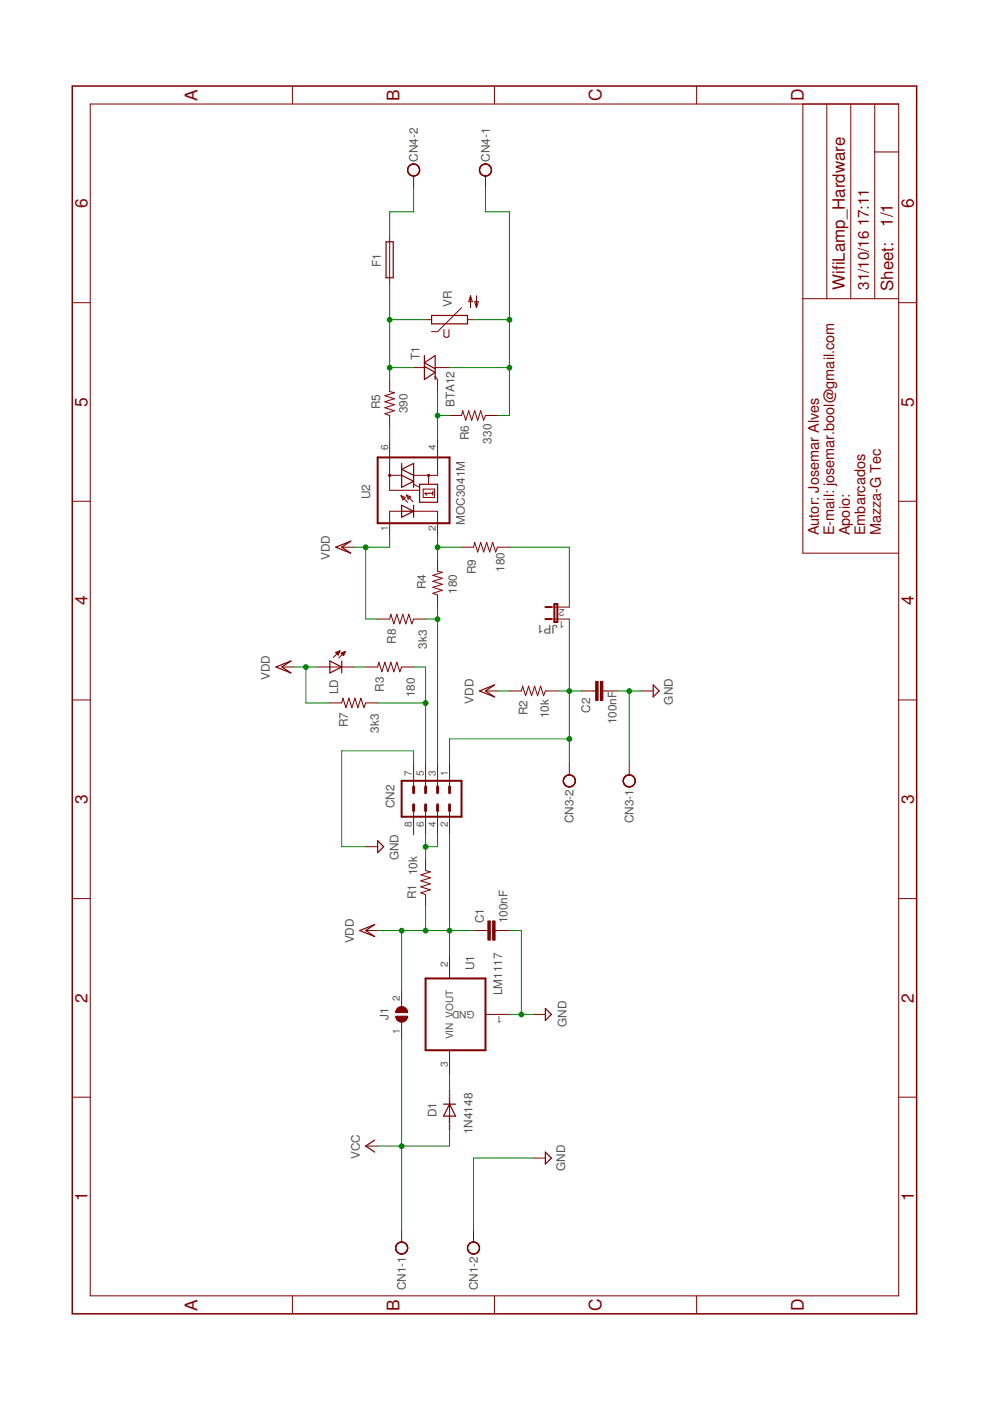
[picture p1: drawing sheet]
<svg xmlns="http://www.w3.org/2000/svg" width="210mm" height="297mm" viewBox="0 0 210 297" stroke-linecap="round" stroke-linejoin="round" font-family="sans-serif">
<g fill="none" stroke="#800000" stroke-width=".21">
<path d="M62 18.2v3.9M104.8 18.2v3.9M147.7 18.2v3.9M19.1 22.1h171.4v252.6h-171.4zM87.7 37.3v2.5M102.9 37.3v2.5M170.2 22.1v95.2h20.3M175.3 22.1v41.2M180.4 22.1v41.2M185.5 32.2h5M185.5 22.1v41.2M82.6 50v10.2"/>
<path d="M15.3 64.2h3.8M87.7 77.9h2.5M90.2 67.8h1.3M92.3 79.8l.5 .7v2.5M92.3 77.9h3M94.1 69.9v1.3l.3 .3h.5l.3-.3v-1.3M97.9 65.2l-5.1 5.1h-1.3M99.1 67.8h1.3M99.8 62.7l.3 1.3h-.7zM99.8 62.7v2.5M100.6 64h.8l-.4 1.2zM101 62.7v2.5"/>
<path d="M170.2 63.3h20.3M190.5 64.2h3.9M82.6 80.5v2.5l1 .3-2 .6 2 .6-2 .7 2 .6-2 .6 2 .7-2 .6 1 .4v2.5M82.6 93.2v10.7h6.4M92.8 93.2v7.6h-5.1M95.3 88.1h2.6l.2-1 .6 2 .7-2 .6 2 .6-2 .7 2 .6-2 .7 2 .3-1h2.6M15.3 106.3h3.8M72.5 116h2.5M82.6 100.8h2.6M85 105.1l.9 .4-.5 .5zM85 105.1l1.4 1.4M85.2 108.4h-2.6v5.1"/>
<path d="M86.2 105l1.4 1.4M86.2 105l.9 .3-.5 .6zM87.7 102.7l1.3 .6M87.7 108.4h5.1v5.1M89.7 103.7h2.4v1.8h-2.4zM90.9 100.8v1.9M92.8 118.6v2.5l1 .2-2 .7 2 .6-2 .7 2 .6-2 .6 2 .7-2 .6 1 .4v2.5M97.9 116h2.5l.2-1 .7 2 .6-2 .7 2 .6-2 .6 2 .7-2 .6 2 .4-1h2.5M190.5 106.3h3.9M71.2 138.4l.5 .5M71.2 138.4h.1M71.3 138.3v.2"/>
<path d="M71.4 138.3v.3M71.6 138.2v.5M71.7 138.2v.7M71.8 138.1v.5M71.9 138v.3M72.1 138v.1M72.1 138l-1.4 1.4M72.1 138l-.9 .4M72.1 138l-.4 .9M72.3 138.5l.9-.4-.4 .9zM72.4 138.5v.1M72.5 138.4v.3"/>
<path d="M72.6 138.4v.4M72.8 138.3v.6M72.9 138.3v.6M73 138.2v.4M73.1 138.2v.1M73.2 138.1l-1.4 1.4M80.1 131.3h2.5l.3-1.1 .6 2.1 .6-2.1 .7 2.1 .6-2.1 .6 2.1 .7-2.1 .6 2.1 .4-1h2.5M116.9 131.3h3.8M116.9 128.7h3.8M15.3 148.4h3.8M59.8 141.4h2.5M67.4 141.4h7.6"/>
<path d="M69.9 149h2.6l.2-1 .6 2.1 .7-2.1 .6 2.1 .6-2.1 .7 2.1 .6-2.1 .7 2.1 .3-1.1h2.6M77.5 141.4h2.6l.2-1 .7 2 .6-2 .6 2 .7-2 .6 2 .6-2 .7 2 .4-1h2.5M102.9 146.5h2.6M108 146.5h2.6l.2-1 .6 2 .7-2 .6 2 .6-2 .7 2 .6-2 .7 2 .3-1h2.6M123.3 146.5h3M127.8 146.5h3.1M136 146.5h2.5M190.5 148.4h3.9M77.5 179.5h2.6M87.7 161.7v5.1M87.7 171.9v5.1M90.2 161.7v5.1"/>
<path d="M90.2 171.9v5.1M92.8 161.7v5.1M92.8 171.9v5.1M95.3 161.7v5.1M95.3 171.9v5.1M120.7 161.7v2.6M133.4 161.7v2.6M15.3 190.5h3.8M77.5 197.3h2.6M90.2 182.1v2.5l1 .2-2 .7 2 .6-2 .7 2 .6-2 .6 2 .7-2 .6 1 .4v2.5M100.4 197.3h3M105 197.3h3"/>
<path d="M190.5 190.5h3.9M85.2 210v3.4M85.2 216.7v3.4M95.3 202.4v5.1M102.9 215.1h5.1M113.1 215.1h2.5M15.3 232.6h3.8M95.3 222.7v5.1M95.3 232.8v5.1M190.5 232.6h3.9M77.5 243h2.6M113.1 245.5h2.5"/>
<path d="M62 274.7v3.9M85.2 260.8v2.5M100.4 260.8v2.5M104.8 274.7v3.9M147.7 274.7v3.9"/>
</g>
<path d="M15.3 18.2h179.1v260.4h-179.1z" fill="none" stroke="#800000" stroke-width=".32"/>
<g fill="none" stroke="#800000" stroke-width=".25">
<path d="M81.9 51.3h1.5v7.6h-1.5zM90 75.4v5.1l2.3-1.5-2.3-1.3M91.5 66.9h7.6v1.8h-7.6zM92.3 78.2l-2.3-1.3 2.3-1.5v5.1M85.2 98.3v5l2.5-1.3-2.5-1.2M71.2 116l3.2-1.3-1.9 1.3 1.9 1.3zM85.2 107.1l2.5 1.3-2.5 1.3zM85.2 108.4h2.5M87.7 100.8l-2.5-1.3 2.5-1.2v5M87.7 107.1v2.6M89 102.7h3.8v3.8h-3.8zM91.8 104.2v.8"/>
<path d="M91.8 104.6h-1.7l.4 .4M58.5 141.4l3.2-1.3-1.9 1.3 1.9 1.3zM69.9 140.1l2.6 1.3-2.6 1.3zM72.5 140.1v2.6M101.7 146.5l3.1-1.3-1.9 1.3 1.9 1.3zM138.5 145.2l1.3 1.3-1.3 1.3zM80.1 178.2l1.2 1.3-1.2 1.3zM76.3 197.3l3.1-1.3-1.9 1.3 1.9 1.3zM115.6 213.8l1.3 1.3-1.3 1.2zM94 234.1h2.6M95.3 234.1l1.3 2.5h-2.6zM79.4 241.7l-1.9 1.3 1.9 1.3"/>
<path d="M115.6 244.3l1.3 1.2-1.3 1.3z"/>
<circle cx="87.7" cy="36" r="1.27"/>
<circle cx="102.9" cy="36" r="1.27"/>
<circle cx="120.7" cy="165.6" r="1.27"/>
<circle cx="133.4" cy="165.6" r="1.27"/>
<circle cx="85.2" cy="264.6" r="1.27"/>
<circle cx="100.4" cy="264.6" r="1.27"/>
</g>
<g fill="none" stroke="#800000" stroke-width=".42">
<path d="M80.1 97h15.2v13.9h-15.2zM115.6 131.3h1.3M115.6 128.7h1.3M117.5 128.1h.7v3.8h-.7zM85.2 165.5h12.7v7.7h-12.7zM90.2 207.5h12.7v15.2h-12.7z"/>
<circle cx="82.6" cy="100.8" r=".13"/>
<circle cx="90.9" cy="100.8" r=".13"/>
</g>
<path d="M87.7 166.8v1.3M87.7 170.6v1.3M90.2 166.8v1.3M90.2 170.6v1.3M92.8 166.8v1.3M92.8 170.6v1.3M95.3 166.8v1.3M95.3 170.6v1.3" fill="none" stroke="#800000" stroke-width=".61"/>
<g fill="#800000" stroke="#800000" stroke-width=".21">
<path d="M84.3 213.7a1.27 1.27 0 0 1 1.4-.2 1.27 1.27 0 0 1 .7 1.2h-2.5l.1-.5z" fill-rule="evenodd"/>
<path d="M83.9 215.5h2.5a1.27 1.27 0 0 1-1.2 1.2 1.27 1.27 0 0 1-1.3-1.2z" fill-rule="evenodd"/>
</g>
<g fill="#800000" stroke="#800000" stroke-width=".21">
<path d="M127.3 144.5h.5v4h-.5z"/>
<path d="M126.3 144.5h.5v4h-.5z"/>
<path d="M104.5 195.3h.5v4h-.5z"/>
<path d="M103.4 195.3h.5v4h-.5z"/>
</g>
<g fill="none" stroke="#008000" stroke-width=".21">
<path d="M87.7 39.8v5.1h-5.1v5.1M102.9 39.8v5.1h5.1v43.2h-2.5M82.6 60.2v20.3M82.6 77.9h5.1M82.6 67.8h7.6M95.3 77.9h12.7M100.4 67.8h7.6M82.6 90.6v2.6M92.8 83v10.2M92.8 88.1h2.5M77.5 116v15.3h2.6M82.6 113.5v2.5h-7.6"/>
<path d="M92.8 113.5v5.1M92.8 116h5.1M108 116h12.7v12.7M90.2 131.3h2.6M92.8 128.7v33M120.7 131.3v30.4M62.3 141.4h5.1M64.9 141.4v7.6h5M75 141.4h2.5M80.1 149h10.1M87.7 141.4h2.5v20.3M105.5 146.5h2.5"/>
<path d="M118.2 146.5h5.1M120.7 156.7h-25.4v5M130.9 146.5h5.1M133.4 146.5v15.2M87.7 161.7v-2.5h-15.2v20.3h5M90.2 177v5.1M92.8 177v2.5h-2.6M95.3 177v25.4M80.1 197.3h20.3M85.2 197.3v12.7M90.2 192.2v5.1M108 197.3h2.6v17.8"/>
<path d="M108 215.1h5.1M85.2 220.1v40.7M95.3 227.8v5M95.3 237.9v5.1h-15.2M85.2 242.8h.1M113.1 245.5h-12.7v15.3"/>
</g>
<g fill="#008000" stroke="#008000" stroke-width=".21">
<circle cx="92.8" cy="88.1" r=".51"/>
<circle cx="82.6" cy="78" r=".51"/>
<circle cx="82.6" cy="67.8" r=".51"/>
<circle cx="108" cy="78" r=".51"/>
<circle cx="108" cy="67.8" r=".51"/>
<circle cx="95.3" cy="197.3" r=".51"/>
<circle cx="85.2" cy="197.3" r=".51"/>
<circle cx="90.2" cy="197.3" r=".51"/>
<circle cx="85.2" cy="243" r=".51"/>
<circle cx="110.6" cy="215.1" r=".51"/>
<circle cx="133.4" cy="146.5" r=".51"/>
<circle cx="77.5" cy="116" r=".51"/>
<circle cx="64.9" cy="141.4" r=".51"/>
<circle cx="92.8" cy="116" r=".51"/>
<circle cx="90.2" cy="149.1" r=".51"/>
<circle cx="120.7" cy="146.5" r=".51"/>
<circle cx="120.7" cy="156.7" r=".51"/>
<circle cx="90.2" cy="179.5" r=".51"/>
<circle cx="92.8" cy="131.3" r=".51"/>
</g>
<g font-size="3.7" fill="#800000">
<text x="41.9" y="21.4" transform="rotate(-90 41.9 21.4)">A</text>
<text x="84.7" y="21.4" transform="rotate(-90 84.7 21.4)">B</text>
<text x="127.6" y="21.5" transform="rotate(-90 127.6 21.5)">C</text>
<text x="170.4" y="21.5" transform="rotate(-90 170.4 21.5)">D</text>
<text x="18.5" y="44.1" transform="rotate(-90 18.5 44.1)">6</text>
<text x="193.7" y="44.1" transform="rotate(-90 193.7 44.1)">6</text>
<text x="18.5" y="86.2" transform="rotate(-90 18.5 86.2)">5</text>
<text x="193.7" y="86.2" transform="rotate(-90 193.7 86.2)">5</text>
<text x="18.5" y="128.4" transform="rotate(-90 18.5 128.4)">4</text>
<text x="193.7" y="128.4" transform="rotate(-90 193.7 128.4)">4</text>
<text x="18.5" y="170.5" transform="rotate(-90 18.5 170.5)">3</text>
<text x="193.7" y="170.5" transform="rotate(-90 193.7 170.5)">3</text>
<text x="18.5" y="212.6" transform="rotate(-90 18.5 212.6)">2</text>
<text x="193.7" y="212.6" transform="rotate(-90 193.7 212.6)">2</text>
<text x="18.5" y="254.7" transform="rotate(-90 18.5 254.7)">1</text>
<text x="193.7" y="254.7" transform="rotate(-90 193.7 254.7)">1</text>
<text x="41.9" y="277.9" transform="rotate(-90 41.9 277.9)">A</text>
<text x="84.7" y="277.9" transform="rotate(-90 84.7 277.9)">B</text>
<text x="127.6" y="278" transform="rotate(-90 127.6 278)">C</text>
<text x="170.4" y="278" transform="rotate(-90 170.4 278)">D</text>
</g>
<g font-size="3.6" fill="#800000">
<text x="189.3" y="48.1" transform="rotate(-90 189.3 48.1)">1/1</text>
<text x="179.1" y="61.4" transform="rotate(-90 179.1 61.4)">WifiLamp_Hardware</text>
<text x="189.4" y="61.7" transform="rotate(-90 189.4 61.7)">Sheet:</text>
</g>
<g font-size="3.2" fill="#800000">
<text x="184.2" y="48" transform="rotate(-90 184.2 48)">17:11</text>
<text x="184.2" y="61.4" transform="rotate(-90 184.2 61.4)">31/10/16</text>
</g>
<g font-size="3.1" fill="#800000">
<text x="173.6" y="113.5" transform="rotate(-90 173.6 113.5)">Autor: Josemar Alves</text>
<text x="176.9" y="113.5" transform="rotate(-90 176.9 113.5)">E-mail: josemar.bool@gmail.com</text>
<text x="180.2" y="113.5" transform="rotate(-90 180.2 113.5)">Apoio:</text>
<text x="183.5" y="113.5" transform="rotate(-90 183.5 113.5)">Embarcados</text>
<text x="186.7" y="113.5" transform="rotate(-90 186.7 113.5)">Mazza-G Tec</text>
</g>
<g font-size="2.5" fill="#505050">
<text x="88.6" y="34.2" transform="rotate(-90 88.6 34.2)">CN4-2</text>
<text x="103.8" y="34.2" transform="rotate(-90 103.8 34.2)">CN4-1</text>
<text x="80.7" y="56.6" transform="rotate(-90 80.7 56.6)">F1</text>
<text x="95.8" y="65.1" transform="rotate(-90 95.8 65.1)">VR</text>
<text x="89" y="76.4" transform="rotate(-90 89 76.4)">T1</text>
<text x="80.6" y="86.8" transform="rotate(-90 80.6 86.8)">R5</text>
<text x="86.4" y="87.6" transform="rotate(-90 86.4 87.6)">390</text>
<text x="96.3" y="86.3" transform="rotate(-90 96.3 86.3)">BTA12</text>
<text x="99.4" y="93.3" transform="rotate(-90 99.4 93.3)">R6</text>
<text x="104.2" y="94" transform="rotate(-90 104.2 94)">330</text>
<text x="78.5" y="105.9" transform="rotate(-90 78.5 105.9)">U2</text>
<text x="98.5" y="111.2" transform="rotate(-90 98.5 111.2)">MOC3041M</text>
<text x="69.9" y="118.8" transform="rotate(-90 69.9 118.8)">VDD</text>
<text x="90.3" y="124.9" transform="rotate(-90 90.3 124.9)">R4</text>
<text x="96.8" y="125.9" transform="rotate(-90 96.8 125.9)">180</text>
<text x="100.9" y="121.7" transform="rotate(-90 100.9 121.7)">R9</text>
<text x="107" y="121.2" transform="rotate(-90 107 121.2)">180</text>
<text x="83.9" y="136.5" transform="rotate(-90 83.9 136.5)">R8</text>
<text x="90.5" y="137.6" transform="rotate(-90 90.5 137.6)">3k3</text>
<text x="118.2" y="132.5" transform="rotate(-180 118.2 132.5)">JP1</text>
<text x="57.2" y="144.1" transform="rotate(-90 57.2 144.1)">VDD</text>
<text x="71.7" y="147.2" transform="rotate(-90 71.7 147.2)">LD</text>
<text x="81.4" y="146.6" transform="rotate(-90 81.4 146.6)">R3</text>
<text x="88" y="147.9" transform="rotate(-90 88 147.9)">180</text>
<text x="100.4" y="149.2" transform="rotate(-90 100.4 149.2)">VDD</text>
<text x="142.7" y="149.4" transform="rotate(-90 142.7 149.4)">GND</text>
<text x="73.7" y="154.2" transform="rotate(-90 73.7 154.2)">R7</text>
<text x="80.3" y="155.3" transform="rotate(-90 80.3 155.3)">3k3</text>
<text x="111.8" y="151.7" transform="rotate(-90 111.8 151.7)">R2</text>
<text x="116.4" y="152.3" transform="rotate(-90 116.4 152.3)">10k</text>
<text x="125.2" y="151.1" transform="rotate(-90 125.2 151.1)">C2</text>
<text x="130.7" y="153.6" transform="rotate(-90 130.7 153.6)">100nF</text>
<text x="83.6" y="171.4" transform="rotate(-90 83.6 171.4)">CN2</text>
<text x="121.6" y="174.5" transform="rotate(-90 121.6 174.5)">CN3-2</text>
<text x="134.3" y="174.5" transform="rotate(-90 134.3 174.5)">CN3-1</text>
<text x="84.5" y="182.4" transform="rotate(-90 84.5 182.4)">GND</text>
<text x="88.5" y="185.6" transform="rotate(-90 88.5 185.6)">10k</text>
<text x="88.2" y="190.7" transform="rotate(-90 88.2 190.7)">R1</text>
<text x="102.6" y="195.8" transform="rotate(-90 102.6 195.8)">C1</text>
<text x="107.6" y="195.8" transform="rotate(-90 107.6 195.8)">100nF</text>
<text x="75" y="200" transform="rotate(-90 75 200)">VDD</text>
<text x="100.5" y="205.7" transform="rotate(-90 100.5 205.7)">U1</text>
<text x="106.5" y="211" transform="rotate(-90 106.5 211)">LM1117</text>
<text x="82.4" y="216.3" transform="rotate(-90 82.4 216.3)">J1</text>
<text x="120.1" y="217.7" transform="rotate(-90 120.1 217.7)">GND</text>
<text x="92.5" y="236.9" transform="rotate(-90 92.5 236.9)">D1</text>
<text x="76.3" y="245.7" transform="rotate(-90 76.3 245.7)">VCC</text>
<text x="100.2" y="240.5" transform="rotate(-90 100.2 240.5)">1N4148</text>
<text x="119.8" y="248.2" transform="rotate(-90 119.8 248.2)">GND</text>
<text x="86" y="273.6" transform="rotate(-90 86 273.6)">CN1-1</text>
<text x="101.3" y="273.6" transform="rotate(-90 101.3 273.6)">CN1-2</text>
</g>
<g font-size="2.1" fill="#505050">
<text x="82.3" y="95.4" transform="rotate(-90 82.3 95.4)">6</text>
<text x="92.4" y="95.4" transform="rotate(-90 92.4 95.4)">4</text>
<text x="82.3" y="112.5" transform="rotate(-90 82.3 112.5)">1</text>
<text x="92.4" y="112.5" transform="rotate(-90 92.4 112.5)">2</text>
<text x="119.7" y="131.6" transform="rotate(-180 119.7 131.6)">1</text>
<text x="119.7" y="129.1" transform="rotate(-180 119.7 129.1)">2</text>
<text x="87.3" y="164.5" transform="rotate(-90 87.3 164.5)">7</text>
<text x="89.9" y="164.5" transform="rotate(-90 89.9 164.5)">5</text>
<text x="92.4" y="164.5" transform="rotate(-90 92.4 164.5)">3</text>
<text x="95" y="164.5" transform="rotate(-90 95 164.5)">1</text>
<text x="87.3" y="175.4" transform="rotate(-90 87.3 175.4)">8</text>
<text x="89.9" y="175.4" transform="rotate(-90 89.9 175.4)">6</text>
<text x="92.4" y="175.4" transform="rotate(-90 92.4 175.4)">4</text>
<text x="95" y="175.4" transform="rotate(-90 95 175.4)">2</text>
<text x="95" y="205.1" transform="rotate(-90 95 205.1)">2</text>
<text x="84.8" y="212.2" transform="rotate(-90 84.8 212.2)">2</text>
<text x="100.6" y="214.3" transform="rotate(-180 100.6 214.3)">GND</text>
<text x="106.5" y="215.4" transform="rotate(-180 106.5 215.4)">1</text>
<text x="84.8" y="219.1" transform="rotate(-90 84.8 219.1)">1</text>
<text x="96.1" y="220.3" transform="rotate(-90 96.1 220.3)">VIN VOUT</text>
<text x="95" y="226.2" transform="rotate(-90 95 226.2)">3</text>
</g>
<g font-size=".6" fill="#800080">
<text x="95.5" y="239.6" transform="rotate(-90 95.5 239.6)">SpiceOrder</text>
<text x="95.5" y="236.5" transform="rotate(-90 95.5 236.5)">1</text>
<text x="95.5" y="234.5" transform="rotate(-90 95.5 234.5)">SpiceOrder 2</text>
</g>
</svg>
